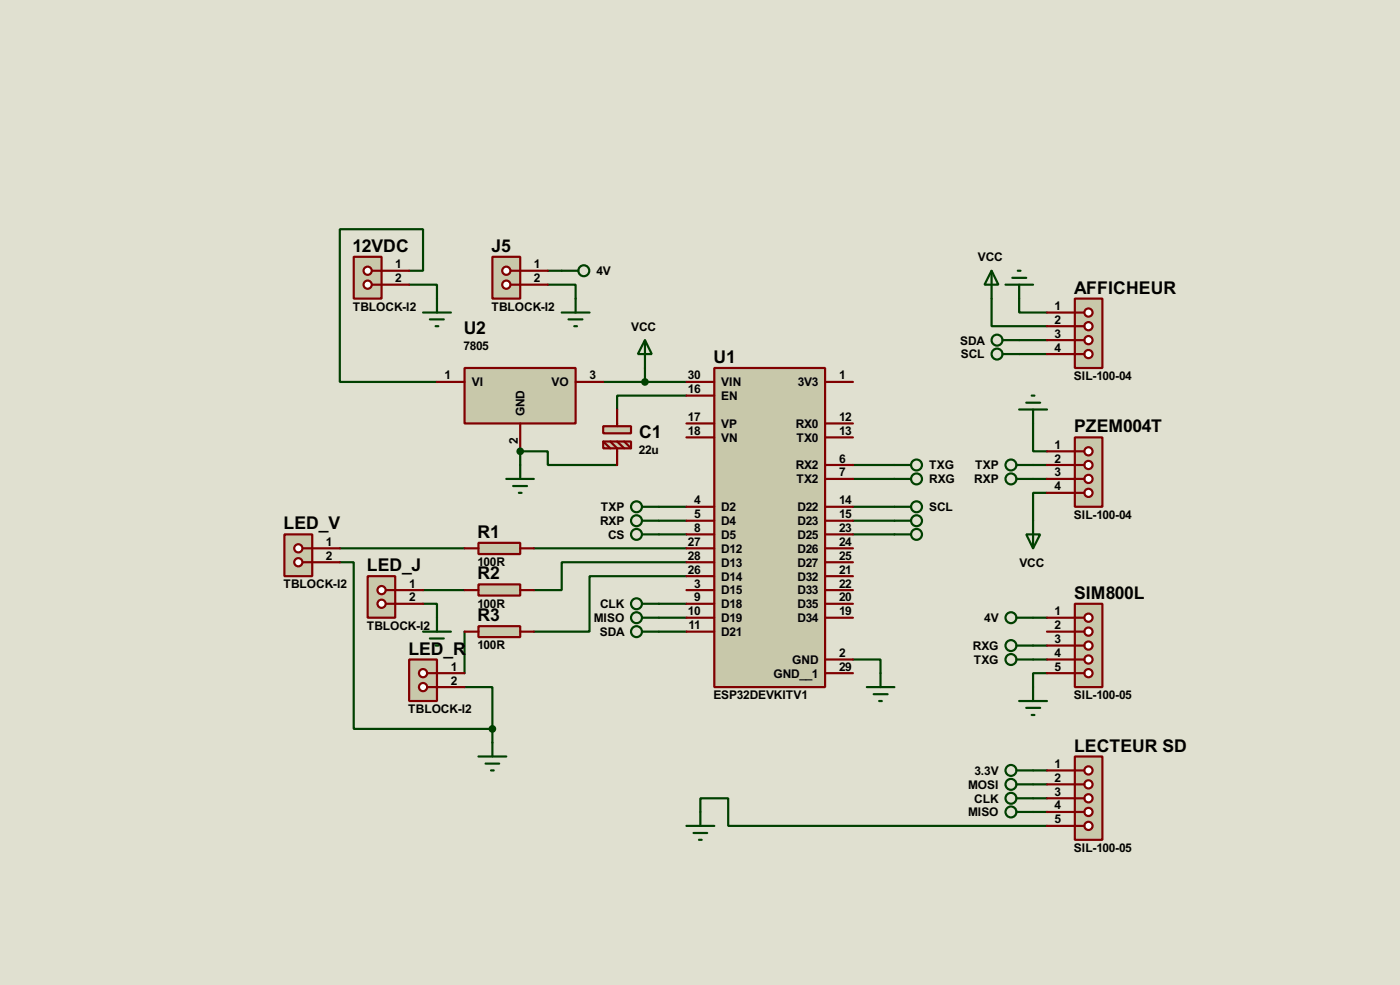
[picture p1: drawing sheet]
<svg xmlns="http://www.w3.org/2000/svg" width="256mm" height="180mm" viewBox="0 0 256 180" stroke-linecap="round" stroke-linejoin="round" font-family="sans-serif">
<path d="M0 0h256.5v180.3h-256.5z" fill="#e0e0d0"/>
<g fill="none" stroke="#004000" stroke-width=".4">
<path d="M75 49.6h2.5v-7.6h-15.2v27.9h17.8M75 52.1h5.1v2.6M100.4 52.1h5.1v2.6M100.4 49.6h2.5M181.7 54.7v5h10.1M186.7 54.7v2.5h5.1M110.5 69.9h15.3M118.2 67.4v2.5M125.8 72.4h-12.7v2.6M186.7 62.3h5.1M186.7 64.8h5.1M189.3 77.5v5.1h2.5"/>
<path d="M95.3 82.6v2.5M120.7 95.3h5.1M120.7 92.8h5.1M156.3 87.7h7.6M156.3 85.1h7.6M156.3 92.8h7.6M189.3 87.7h2.5M189.3 85.1h2.5M191.8 90.2h-2.5v5.1M62.3 102.9h2.5v30.5h25.4M62.3 100.4h22.8M77.5 110.5h2.6v2.6"/>
<path d="M77.5 108h7.6M85.1 115.6v7.6M97.8 100.4h28M120.7 115.6h5.1M125.8 102.9h-22.9v5.1h-5.1M125.8 105.5h-17.8v10.1h-10.2M189.3 118.2h2.5M189.3 113.1h2.5M85.1 125.8h5.1v7.6M90.2 133.4v2.5M156.3 120.7h5v2.5M189.3 120.7h2.5"/>
<path d="M191.8 123.2h-2.5v2.6"/>
</g>
<circle cx="95.3" cy="82.6" r=".2" fill="#004000"/>
<path d="M95.3 82.6h5.1v2.5h12.7M120.7 97.8h5.1M156.3 97.8h7.6M156.3 95.3h7.6M120.7 110.5h5.1M120.7 113.1h5.1M128.3 148.6v-2.5h5.1v5.1h58.4M189.3 148.6h2.5M189.3 146.1h2.5M189.3 141h2.5M189.3 143.6h2.5" fill="none" stroke="#004000" stroke-width=".4"/>
<path d="M130.9 67.4h20.3v58.4h-20.3z" fill-rule="evenodd" fill="#c8c8aa" stroke="#800000" stroke-width=".4"/>
<g fill="none" stroke="#800000" stroke-width=".4">
<path d="M125.8 69.9h5.1M125.8 72.4h5.1M125.8 77.5h5.1M151.2 69.9h5.1M151.2 77.5h5.1M125.8 92.8h5.1M125.8 95.3h5.1M125.8 97.8h5.1M125.8 80.1h5.1M151.2 92.8h5.1M151.2 95.3h5.1M151.2 97.8h5.1"/>
<path d="M151.2 85.1h5.1M151.2 80.1h5.1M151.2 87.7h5.1M125.8 100.4h5.1M125.8 102.9h5.1M125.8 105.5h5.1M125.8 108h5.1M125.8 110.5h5.1M125.8 113.1h5.1M125.8 115.6h5.1M151.2 100.4h5.1M151.2 102.9h5.1"/>
<path d="M151.2 105.5h5.1M151.2 108h5.1M151.2 110.5h5.1M151.2 113.1h5.1M151.2 120.7h5.1M151.2 123.2h5.1"/>
</g>
<path d="M196.9 80.1h5.1v12.7h-5.1z" fill="#c8c8aa" stroke="#800000" stroke-width=".4"/>
<path d="M196.9 82.6h1.8" fill="none" stroke="#800000" stroke-width=".4"/>
<circle cx="199.4" cy="85.1" r=".75" fill="#feffff" stroke="#800000" stroke-width=".4"/>
<path d="M196.9 85.1h1.8" fill="none" stroke="#800000" stroke-width=".4"/>
<circle cx="199.4" cy="87.7" r=".75" fill="#feffff" stroke="#800000" stroke-width=".4"/>
<path d="M196.9 87.7h1.8" fill="none" stroke="#800000" stroke-width=".4"/>
<circle cx="199.4" cy="90.2" r=".75" fill="#feffff" stroke="#800000" stroke-width=".4"/>
<path d="M196.9 90.2h1.8" fill="none" stroke="#800000" stroke-width=".4"/>
<circle cx="199.4" cy="82.6" r=".75" fill="#feffff" stroke="#800000" stroke-width=".4"/>
<path d="M191.8 82.6h5.1M191.8 85.1h5.1M191.8 87.7h5.1M191.8 90.2h5.1" fill="none" stroke="#800000" stroke-width=".4"/>
<path d="M196.9 110.5h5.1v15.3h-5.1z" fill="#c8c8aa" stroke="#800000" stroke-width=".4"/>
<path d="M196.9 113.1h1.8" fill="none" stroke="#800000" stroke-width=".4"/>
<circle cx="199.4" cy="115.6" r=".75" fill="#feffff" stroke="#800000" stroke-width=".4"/>
<path d="M196.9 115.6h1.8" fill="none" stroke="#800000" stroke-width=".4"/>
<circle cx="199.4" cy="118.2" r=".75" fill="#feffff" stroke="#800000" stroke-width=".4"/>
<path d="M196.9 118.2h1.8" fill="none" stroke="#800000" stroke-width=".4"/>
<circle cx="199.4" cy="120.7" r=".75" fill="#feffff" stroke="#800000" stroke-width=".4"/>
<path d="M196.9 120.7h1.8" fill="none" stroke="#800000" stroke-width=".4"/>
<circle cx="199.4" cy="123.2" r=".75" fill="#feffff" stroke="#800000" stroke-width=".4"/>
<path d="M196.9 123.2h1.8" fill="none" stroke="#800000" stroke-width=".4"/>
<circle cx="199.4" cy="113.1" r=".75" fill="#feffff" stroke="#800000" stroke-width=".4"/>
<path d="M191.8 113.1h5.1M191.8 115.6h5.1M191.8 118.2h5.1M191.8 120.7h5.1M191.8 123.2h5.1" fill="none" stroke="#800000" stroke-width=".4"/>
<path d="M196.9 54.7h5.1v12.7h-5.1z" fill="#c8c8aa" stroke="#800000" stroke-width=".4"/>
<path d="M196.9 57.2h1.8" fill="none" stroke="#800000" stroke-width=".4"/>
<circle cx="199.4" cy="59.7" r=".75" fill="#feffff" stroke="#800000" stroke-width=".4"/>
<path d="M196.9 59.7h1.8" fill="none" stroke="#800000" stroke-width=".4"/>
<circle cx="199.4" cy="62.3" r=".75" fill="#feffff" stroke="#800000" stroke-width=".4"/>
<path d="M196.9 62.3h1.8" fill="none" stroke="#800000" stroke-width=".4"/>
<circle cx="199.4" cy="64.8" r=".75" fill="#feffff" stroke="#800000" stroke-width=".4"/>
<path d="M196.9 64.8h1.8" fill="none" stroke="#800000" stroke-width=".4"/>
<circle cx="199.4" cy="57.2" r=".75" fill="#feffff" stroke="#800000" stroke-width=".4"/>
<path d="M191.8 57.2h5.1M191.8 59.7h5.1M191.8 62.3h5.1M191.8 64.8h5.1" fill="none" stroke="#800000" stroke-width=".4"/>
<g fill="none" stroke="#004000" stroke-width=".4">
<path d="M181.7 49.6l1.2 2.5h-2.5zM181.7 49.6v5.1M184.2 52.1h5.1M185.5 50.9h2.5M186.5 49.6h.5M186.7 52.1v2.6M183.7 62.3h3M183.7 64.8h3M186.7 75h5.1M188 73.7h2.6M189 72.4h.5M189.3 75v2.5"/>
<path d="M117.7 95.3h3M117.7 92.8h3M163.9 87.7h3M163.9 85.1h3M163.9 92.8h3M186.2 87.7h3.1M186.2 85.1h3.1M188 97.8h2.6l-1.3 2.6zM189.3 95.3v5.1M117.7 115.6h3M186.2 118.2h3.1M186.2 113.1h3.1"/>
<path d="M158.8 125.8h5.1M160.1 127.1h2.5M161.1 128.3h.5M161.3 123.2v2.6M186.2 120.7h3.1M186.7 128.3h5.1M188 129.6h2.6M189 130.9h.5M189.3 125.8v2.5"/>
<circle cx="182.6" cy="64.8" r="1"/>
<circle cx="182.6" cy="62.3" r="1"/>
<circle cx="116.6" cy="95.3" r="1"/>
<circle cx="116.6" cy="92.8" r="1"/>
<circle cx="167.9" cy="85.1" r="1"/>
<circle cx="167.9" cy="92.8" r="1"/>
<circle cx="167.9" cy="87.7" r="1"/>
<circle cx="185.2" cy="87.7" r="1"/>
<circle cx="185.2" cy="85.1" r="1"/>
<circle cx="116.6" cy="115.6" r="1"/>
<circle cx="185.2" cy="118.2" r="1"/>
<circle cx="185.2" cy="113.1" r="1"/>
<circle cx="185.2" cy="120.7" r="1"/>
</g>
<path d="M87.7 99.4h7.6v2h-7.6z" fill="#c8c8aa" stroke="#800000" stroke-width=".4"/>
<path d="M85.1 100.4h2.6M95.3 100.4h2.5" fill="none" stroke="#800000" stroke-width=".4"/>
<path d="M87.7 107h7.6v2h-7.6z" fill="#c8c8aa" stroke="#800000" stroke-width=".4"/>
<path d="M85.1 108h2.6M95.3 108h2.5" fill="none" stroke="#800000" stroke-width=".4"/>
<path d="M87.7 114.6h7.6v2h-7.6z" fill="#c8c8aa" stroke="#800000" stroke-width=".4"/>
<path d="M85.1 115.6h2.6M95.3 115.6h2.5" fill="none" stroke="#800000" stroke-width=".4"/>
<path d="M52.1 97.8h5.1v7.7h-5.1z" fill="#c8c8aa" stroke="#800000" stroke-width=".4"/>
<path d="M55.4 100.4h1.8" fill="none" stroke="#800000" stroke-width=".4"/>
<circle cx="54.6" cy="100.4" r=".75" fill="#feffff" stroke="#800000" stroke-width=".4"/>
<path d="M55.4 102.9h1.8" fill="none" stroke="#800000" stroke-width=".4"/>
<circle cx="54.6" cy="102.9" r=".75" fill="#feffff" stroke="#800000" stroke-width=".4"/>
<path d="M57.2 100.4h5.1M57.2 102.9h5.1" fill="none" stroke="#800000" stroke-width=".4"/>
<path d="M67.4 105.5h5v7.6h-5z" fill="#c8c8aa" stroke="#800000" stroke-width=".4"/>
<path d="M70.7 108h1.7" fill="none" stroke="#800000" stroke-width=".4"/>
<circle cx="69.9" cy="108" r=".75" fill="#feffff" stroke="#800000" stroke-width=".4"/>
<path d="M70.7 110.5h1.7" fill="none" stroke="#800000" stroke-width=".4"/>
<circle cx="69.9" cy="110.5" r=".75" fill="#feffff" stroke="#800000" stroke-width=".4"/>
<path d="M72.4 108h5.1M72.4 110.5h5.1" fill="none" stroke="#800000" stroke-width=".4"/>
<path d="M75 120.7h5.1v7.6h-5.1z" fill="#c8c8aa" stroke="#800000" stroke-width=".4"/>
<path d="M78.3 123.2h1.8" fill="none" stroke="#800000" stroke-width=".4"/>
<circle cx="77.5" cy="123.2" r=".75" fill="#feffff" stroke="#800000" stroke-width=".4"/>
<path d="M78.3 125.8h1.8" fill="none" stroke="#800000" stroke-width=".4"/>
<circle cx="77.5" cy="125.8" r=".75" fill="#feffff" stroke="#800000" stroke-width=".4"/>
<path d="M80.1 123.2h5M80.1 125.8h5" fill="none" stroke="#800000" stroke-width=".4"/>
<path d="M77.5 115.6h5.1M78.8 116.9h2.5M79.8 118.2h.5M80.1 113.1v2.5M87.7 138.5h5.1M89 139.8h2.5M90.2 135.9v2.6M90 141h.5" fill="none" stroke="#004000" stroke-width=".4"/>
<circle cx="90.2" cy="133.4" r=".5" fill="#004000" stroke="#004000" stroke-width=".4"/>
<path d="M85.1 67.4h20.4v10.1h-20.4z" fill="#c8c8aa" stroke="#800000" stroke-width=".4"/>
<path d="M80.1 69.9h5M95.3 77.5v5.1M105.5 69.9h5" fill="none" stroke="#800000" stroke-width=".4"/>
<path d="M118.2 62.3l1.2 2.5h-2.5zM118.2 62.3v5.1M92.8 87.7h5M94 89h2.6M95.1 90.2h.5M95.3 85.1v2.6" fill="none" stroke="#004000" stroke-width=".4"/>
<circle cx="118.1" cy="69.9" r=".5" fill="#004000" stroke="#004000" stroke-width=".4"/>
<path d="M64.8 47h5.1v7.7h-5.1z" fill="#c8c8aa" stroke="#800000" stroke-width=".4"/>
<path d="M68.1 49.6h1.8" fill="none" stroke="#800000" stroke-width=".4"/>
<circle cx="67.3" cy="49.6" r=".75" fill="#feffff" stroke="#800000" stroke-width=".4"/>
<path d="M68.1 52.1h1.8" fill="none" stroke="#800000" stroke-width=".4"/>
<circle cx="67.3" cy="52.1" r=".75" fill="#feffff" stroke="#800000" stroke-width=".4"/>
<path d="M69.9 49.6h5.1M69.9 52.1h5.1" fill="none" stroke="#800000" stroke-width=".4"/>
<path d="M90.2 47h5.1v7.7h-5.1z" fill="#c8c8aa" stroke="#800000" stroke-width=".4"/>
<path d="M93.5 49.6h1.8" fill="none" stroke="#800000" stroke-width=".4"/>
<circle cx="92.7" cy="49.6" r=".75" fill="#feffff" stroke="#800000" stroke-width=".4"/>
<path d="M93.5 52.1h1.8" fill="none" stroke="#800000" stroke-width=".4"/>
<circle cx="92.7" cy="52.1" r=".75" fill="#feffff" stroke="#800000" stroke-width=".4"/>
<path d="M95.3 49.6h5.1M95.3 52.1h5.1" fill="none" stroke="#800000" stroke-width=".4"/>
<g fill="none" stroke="#004000" stroke-width=".4">
<path d="M77.5 57.2h5.1M78.8 58.5h2.5M79.8 59.7h.5M80.1 54.7v2.5M102.9 57.2h5.1M102.9 49.6h3.1M104.2 58.5h2.5M105.2 59.7h.5M105.5 54.7v2.5"/>
<circle cx="106.9" cy="49.6" r="1"/>
</g>
<g fill="#c8c8aa" stroke="#800000" stroke-width=".4">
<path d="M110.5 78h5.1v1.3h-5.1z"/>
<path d="M110.5 80.8h5.1v1.3h-5.1z"/>
</g>
<path d="M113.1 75v3M110.5 80.8l1.3 1.3M111.8 80.8l1.3 1.3v3M113.1 80.8l1.3 1.3M114.4 80.8l1.2 1.3" fill="none" stroke="#800000" stroke-width=".4"/>
<circle cx="95.3" cy="82.6" r=".5" fill="#004000" stroke="#004000" stroke-width=".4"/>
<path d="M196.9 138.5h5.1v15.2h-5.1z" fill="#c8c8aa" stroke="#800000" stroke-width=".4"/>
<path d="M196.9 141h1.8" fill="none" stroke="#800000" stroke-width=".4"/>
<circle cx="199.4" cy="143.6" r=".75" fill="#feffff" stroke="#800000" stroke-width=".4"/>
<path d="M196.9 143.6h1.8" fill="none" stroke="#800000" stroke-width=".4"/>
<circle cx="199.4" cy="146.1" r=".75" fill="#feffff" stroke="#800000" stroke-width=".4"/>
<path d="M196.9 146.1h1.8" fill="none" stroke="#800000" stroke-width=".4"/>
<circle cx="199.4" cy="148.6" r=".75" fill="#feffff" stroke="#800000" stroke-width=".4"/>
<path d="M196.9 148.6h1.8" fill="none" stroke="#800000" stroke-width=".4"/>
<circle cx="199.4" cy="151.2" r=".75" fill="#feffff" stroke="#800000" stroke-width=".4"/>
<path d="M196.9 151.2h1.8" fill="none" stroke="#800000" stroke-width=".4"/>
<circle cx="199.4" cy="141" r=".75" fill="#feffff" stroke="#800000" stroke-width=".4"/>
<path d="M191.8 141h5.1M191.8 143.6h5.1M191.8 146.1h5.1M191.8 148.6h5.1M191.8 151.2h5.1" fill="none" stroke="#800000" stroke-width=".4"/>
<g fill="none" stroke="#004000" stroke-width=".4">
<path d="M117.7 97.8h3M163.9 97.8h3M163.9 95.3h3M117.7 110.5h3M117.7 113.1h3M125.8 151.2h5.1M127.1 152.5h2.5M128.1 153.7h.5M128.3 148.6v2.6M186.2 148.6h3.1M186.2 146.1h3.1M186.2 141h3.1"/>
<path d="M186.2 143.6h3.1"/>
<circle cx="116.6" cy="97.8" r="1"/>
<circle cx="167.9" cy="97.8" r="1"/>
<circle cx="167.9" cy="95.3" r="1"/>
<circle cx="116.6" cy="110.5" r="1"/>
<circle cx="116.6" cy="113.1" r="1"/>
<circle cx="185.2" cy="148.6" r="1"/>
<circle cx="185.2" cy="141" r="1"/>
<circle cx="185.2" cy="146.1" r="1"/>
<circle cx="185.2" cy="143.6" r="1"/>
</g>
<g font-size="3.6">
<text x="64.6" y="46.1">12VDC</text>
<text x="90.1" y="46.1">J5</text>
<text x="196.8" y="53.8">AFFICHEUR</text>
<text x="85" y="61.2">U2</text>
<text x="130.7" y="66.5">U1</text>
<text x="117.1" y="80.3">C1</text>
<text x="196.8" y="79.2">PZEM004T</text>
<text x="52" y="96.9">LED_V</text>
<text x="87.5" y="98.5">R1</text>
<text x="67.2" y="104.6">LED_J</text>
<text x="87.5" y="106.1">R2</text>
<text x="87.5" y="113.7">R3</text>
<text x="196.8" y="109.6">SIM800L</text>
<text x="74.8" y="119.8">LED_R</text>
<text x="196.8" y="137.6">LECTEUR SD</text>
</g>
<g font-size="2.5">
<text x="179.1" y="47.8">VCC</text>
<text x="72.4" y="49.1">1</text>
<text x="72.4" y="51.7">2</text>
<text x="97.8" y="49.1">1</text>
<text x="97.8" y="51.7">2</text>
<text x="109.3" y="50.4">4V</text>
<text x="64.6" y="56.9">TBLOCK-I2</text>
<text x="90" y="56.9">TBLOCK-I2</text>
<text x="193.2" y="56.8">1</text>
<text x="193.2" y="59.3">2</text>
<text x="84.9" y="64.1">7805</text>
<text x="115.6" y="60.5">VCC</text>
<text x="175.9" y="63.1">SDA</text>
<text x="176" y="65.6">SCL</text>
<text x="193.2" y="61.8">3</text>
<text x="193.2" y="64.4">4</text>
<text x="81.5" y="69.5">1</text>
<text x="86.4" y="70.7">VI</text>
<text x="101" y="70.7">VO</text>
<text x="108" y="69.5">3</text>
<text x="126" y="72">16</text>
<text x="126" y="69.5">30</text>
<text x="132.1" y="70.7">VIN</text>
<text x="146.2" y="70.7">3V3</text>
<text x="153.7" y="69.5">1</text>
<text x="196.7" y="69.6">SIL-100-04</text>
<text x="96.1" y="76.2" transform="rotate(-90 96.1 76.2)">GND</text>
<text x="126" y="77.1">17</text>
<text x="132.1" y="73.2">EN</text>
<text x="153.7" y="77.1">12</text>
<text x="94.9" y="81.2" transform="rotate(-90 94.9 81.2)">2</text>
<text x="117.1" y="83.2">22u</text>
<text x="126" y="79.6">18</text>
<text x="132.1" y="80.8">VN</text>
<text x="132.1" y="78.3">VP</text>
<text x="145.8" y="78.3">RX0</text>
<text x="145.9" y="80.8">TX0</text>
<text x="153.7" y="79.6">13</text>
<text x="193.2" y="82.2">1</text>
<text x="145.8" y="85.9">RX2</text>
<text x="145.9" y="88.5">TX2</text>
<text x="153.7" y="84.7">6</text>
<text x="153.7" y="87.2">7</text>
<text x="170.2" y="85.9">TXG</text>
<text x="170.2" y="88.5">RXG</text>
<text x="178.5" y="88.5">RXP</text>
<text x="178.6" y="85.9">TXP</text>
<text x="193.2" y="84.7">2</text>
<text x="193.2" y="87.2">3</text>
<text x="193.2" y="89.8">4</text>
<text x="110.1" y="93.6">TXP</text>
<text x="127.2" y="92.3">4</text>
<text x="127.2" y="94.9">5</text>
<text x="132.1" y="93.6">D2</text>
<text x="146.1" y="93.6">D22</text>
<text x="153.7" y="92.3">14</text>
<text x="153.7" y="94.9">15</text>
<text x="170.2" y="93.6">SCL</text>
<text x="196.7" y="95">SIL-100-04</text>
<text x="59.7" y="99.9">1</text>
<text x="109.9" y="96.1">RXP</text>
<text x="111.4" y="98.6">CS</text>
<text x="126" y="99.9">27</text>
<text x="127.2" y="97.4">8</text>
<text x="132.1" y="101.2">D12</text>
<text x="132.1" y="96.1">D4</text>
<text x="132.1" y="98.6">D5</text>
<text x="146.1" y="96.1">D23</text>
<text x="146.1" y="98.6">D25</text>
<text x="146.1" y="101.2">D26</text>
<text x="153.7" y="97.4">23</text>
<text x="153.7" y="99.9">24</text>
<text x="51.9" y="107.7">TBLOCK-I2</text>
<text x="59.7" y="102.5">2</text>
<text x="75" y="107.6">1</text>
<text x="87.5" y="103.7">100R</text>
<text x="126" y="102.5">28</text>
<text x="126" y="105">26</text>
<text x="127.2" y="107.6">3</text>
<text x="132.1" y="103.7">D13</text>
<text x="132.1" y="106.3">D14</text>
<text x="146.1" y="103.7">D27</text>
<text x="146.1" y="106.3">D32</text>
<text x="153.7" y="102.5">25</text>
<text x="153.7" y="105">21</text>
<text x="153.7" y="107.6">22</text>
<text x="186.7" y="103.7">VCC</text>
<text x="75" y="110.1">2</text>
<text x="87.5" y="111.3">100R</text>
<text x="108.8" y="113.9">MISO</text>
<text x="109.9" y="111.3">CLK</text>
<text x="126" y="112.6">10</text>
<text x="127.2" y="110.1">9</text>
<text x="132.1" y="108.8">D15</text>
<text x="132.1" y="111.3">D18</text>
<text x="132.1" y="113.9">D19</text>
<text x="146.1" y="108.8">D33</text>
<text x="146.1" y="113.9">D34</text>
<text x="146.1" y="111.3">D35</text>
<text x="153.7" y="112.6">19</text>
<text x="153.7" y="110.1">20</text>
<text x="180.3" y="113.9">4V</text>
<text x="193.2" y="112.6">1</text>
<text x="67.2" y="115.3">TBLOCK-I2</text>
<text x="87.5" y="118.9">100R</text>
<text x="109.9" y="116.4">SDA</text>
<text x="126.1" y="115.2">11</text>
<text x="132.1" y="116.4">D21</text>
<text x="178.2" y="119">RXG</text>
<text x="193.2" y="115.2">2</text>
<text x="193.2" y="117.7">3</text>
<text x="82.6" y="122.8">1</text>
<text x="82.6" y="125.3">2</text>
<text x="141.7" y="124">GND__1</text>
<text x="145.1" y="121.5">GND</text>
<text x="153.7" y="120.3">2</text>
<text x="153.7" y="122.8">29</text>
<text x="178.4" y="121.5">TXG</text>
<text x="193.2" y="120.3">4</text>
<text x="193.2" y="122.8">5</text>
<text x="74.8" y="130.6">TBLOCK-I2</text>
<text x="130.7" y="128">ESP32DEVKITV1</text>
<text x="196.7" y="128">SIL-100-05</text>
<text x="178.6" y="141.8">3.3V</text>
<text x="193.2" y="140.6">1</text>
<text x="193.2" y="143.1">2</text>
<text x="177.3" y="149.4">MISO</text>
<text x="177.3" y="144.4">MOSI</text>
<text x="178.5" y="146.9">CLK</text>
<text x="193.2" y="145.7">3</text>
<text x="193.2" y="148.2">4</text>
<text x="193.2" y="150.7">5</text>
<text x="196.7" y="156">SIL-100-05</text>
</g>
</svg>
